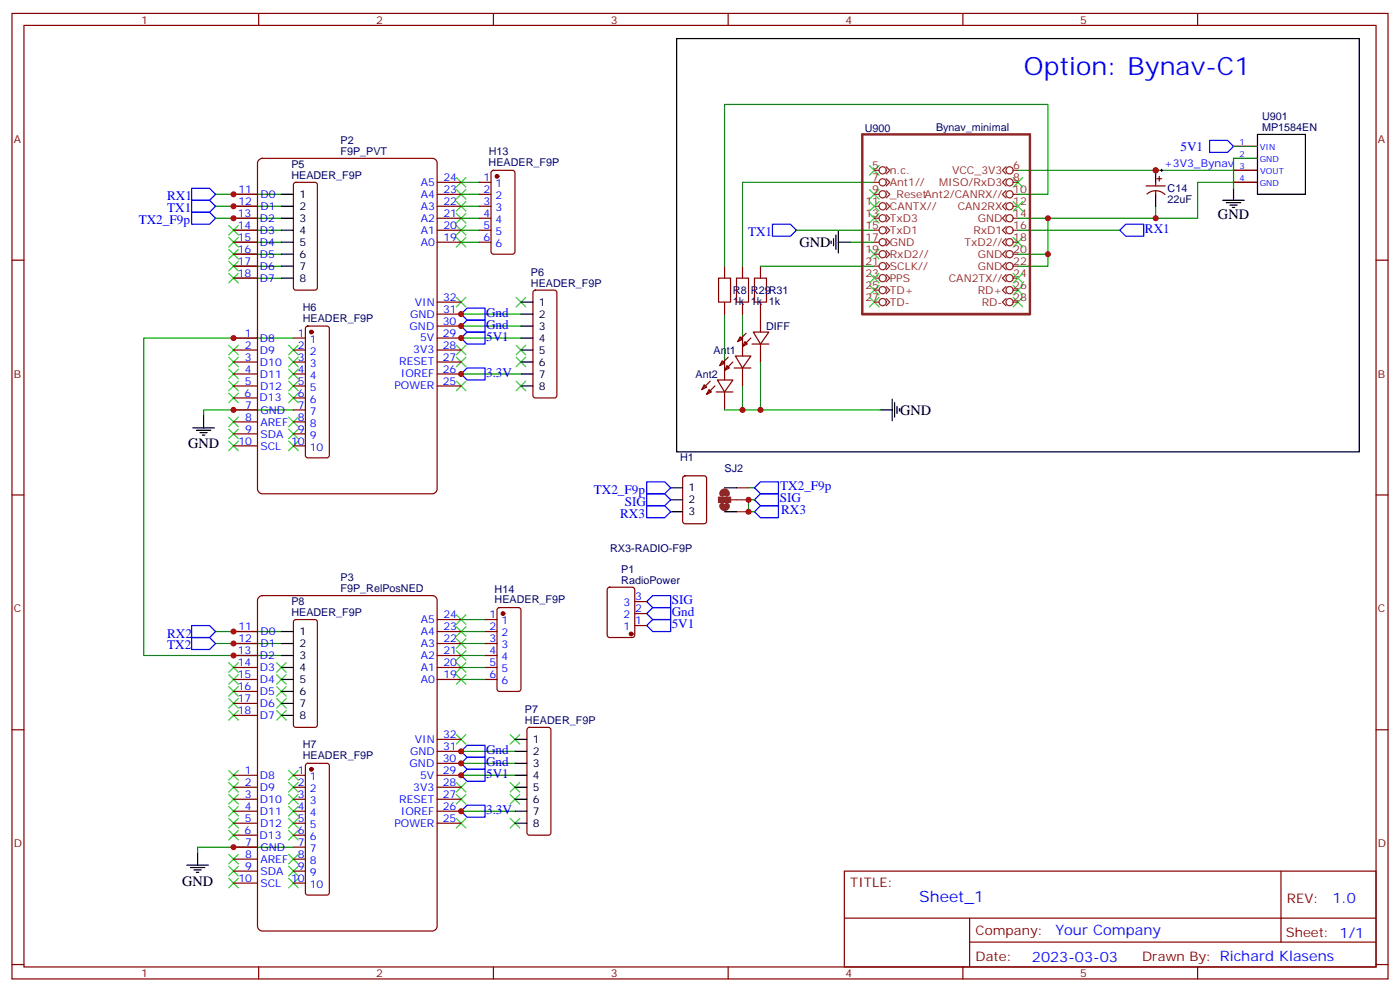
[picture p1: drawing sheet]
<svg xmlns="http://www.w3.org/2000/svg" width="412mm" height="292mm" viewBox="0 0 412 292" stroke-linecap="round" stroke-linejoin="round" font-family="sans-serif">
<g fill="none" stroke="#870000" stroke-width=".35">
<path d="M3.5 4h405.4v284.3h-405.4zM7.1 7.5h398.2v277.3h-398.2zM76.2 4v3.5M145.3 4v3.5M214.5 4v3.5M283.6 4v3.5M352.8 4v3.5M68.8 57.2h7M86.7 53.9l.4-.2h5.7l.5 .2 .2 .5v30.3l-.2 .5-.5 .2h-5.7l-.5-.2-.2-.5v-30.3zM128.8 53.7h7M128.8 57.2h7M141.1 53.7h3.5"/>
<path d="M141.1 57.2h3.5M144.9 50.4l.4-.2h5.7l.6 .4 .1 23.6-.5 .6-5.9 .1-.6-.5-.1-23.5zM337.6 54.8h5.7M337.9 57.1a3.8 3.8 0 0 1 5.2 .2M340.4 53.7v1.1M340.4 56.2v1M340.8 52.6h1.4M341.5 51.9v1.4M363.4 53.7h7M363.4 43.1h7M363.4 46.6h7M363.4 50.2h7"/>
<path d="M3.5 76.6h3.6M68.8 60.7h7M68.8 64.3h7M68.8 67.8h7M68.8 71.3h7M68.8 74.9h7M68.8 78.4h7M128.8 60.7h7M128.8 64.3h7M128.8 67.8h7M128.8 71.3h7M141.1 60.7h3.5"/>
<path d="M141.1 64.3h3.5M141.1 67.8h3.5M141.1 71.3h3.5M213.4 78.4v3.5M218.7 78.4v3.5M224 78.4v3.5M405.3 76.6h3.6M68.8 99.6h7M68.8 81.9h7M86.4 99.6h3.6M90.2 96.2l.5-.2h5.6l.5 .2 .2 .5v37.4l-.2 .5-.5 .2h-5.6l-.5-.2-.2-.5v-37.4zM128.8 99.6h7"/>
<path d="M128.8 96h7M128.8 92.5h7M128.8 89h7M157.2 85.6l.5-.2h5.6l.5 .2 .2 .5v30.4l-.2 .5-.5 .2h-5.6l-.5-.2-.2-.5v-30.4zM213.4 89v3.5M218 99.2l.7 .7-1.4 .7zM218.7 89v3.5M218.7 99.6v5.2M219.8 98.1l-2.5 2.5M221.2 99.6l-2.5 2.4M221.9 97.8h4.6l-2.5 3.5zM224 89v8.8"/>
<path d="M68.8 103.1h7M68.8 106.6h7M68.8 110.1h7M68.8 113.7h7M68.8 117.2h7M86.4 103.1h3.6M86.4 106.6h3.6M86.4 110.1h3.6M86.4 113.7h3.6M86.4 117.2h3.6M128.8 103.1h7M128.8 106.6h7"/>
<path d="M128.8 110.1h7M128.8 113.7h7M207.4 113.3l.7 .7-1.4 .7zM208.8 114.7l.7 .7-1.4 .7zM209.2 112.3l-2.5 2.4M210.6 113.7l-2.5 2.4M211 115.4h4.9M211.3 111.9h4.6l-2.5 3.5zM212.7 106.3l.7 .7-1.4 .7zM213.4 106.6v5.3M213.4 115.4v5.3M214.1 107.7l.7 .7-1.4 .7z"/>
<path d="M214.5 105.2l-2.5 2.5M215.9 106.6l-2.5 2.5M216.3 108.4h4.9M216.6 104.8h4.6l-2.5 3.6zM218.7 108.4v5.3M219.4 100.6l.7 .7-1.4 .7zM221.5 101.3h5M224 101.3v5.3M68.8 120.7h7M68.8 124.2h7M68.8 127.8h7M68.8 131.3h7"/>
<path d="M86.4 120.7h3.6M86.4 124.2h3.6M86.4 127.8h3.6M86.4 131.3h3.6M3.5 145.8h3.6M201.3 140.3l.5-.2h5.6l.7 .5v12.9l-.4 .7h-5.9l-.7-.4v-13zM405.3 145.8h3.6M146.6 179.1l.5-.2h5.7l.6 .5 .1 23.5-.5 .7h-5.9l-.6-.4-.1-23.6zM179.1 173.1l.5-.2h6.7l.6 .5 .1 13.6-.5 .7h-6.9l-.7-.4v-13.7zM187 177.2h3.5M68.8 186h7M68.8 189.5h7"/>
<path d="M68.8 193h7M68.8 196.6h7M86.7 182.7l.4-.2h5.7l.5 .2 .2 .5v30.3l-.2 .5-.5 .2h-5.7l-.5-.2-.2-.5v-30.3zM128.8 182.5h7M128.8 186h7M128.8 189.5h7M128.8 193h7M128.8 196.6h7M142.9 182.5h3.5M142.9 186h3.5M142.9 189.5h3.5M142.9 193h3.5"/>
<path d="M142.9 196.6h3.5M187 184.2h3.5M187 180.7h3.5M3.5 214.9h3.6M68.8 200.1h7M68.8 203.6h7M68.8 207.2h7M68.8 210.7h7M128.8 200.1h7M128.8 217.7h7M142.9 200.1h3.5M155.5 214.4l.4-.2h5.7l.5 .2 .2 .5v30.4l-.3 .5-.4 .2h-5.7l-.5-.3-.2-.4v-30.4z"/>
<path d="M405.3 214.9h3.6M68.8 228.3h7M68.8 231.8h7M68.8 235.4h7M68.8 238.9h7M86.4 228.3h3.6M86.4 231.8h3.6M86.4 235.4h3.6M86.4 238.9h3.6M90.2 225l.5-.2h5.6l.5 .2 .2 .5v37.4l-.2 .5-.5 .2h-5.6l-.5-.2-.2-.5v-37.4zM128.8 228.3h7M128.8 231.8h7"/>
<path d="M128.8 235.4h7M128.8 238.9h7M128.8 224.8h7M128.8 221.3h7M68.8 242.4h7M68.8 246h7M68.8 249.5h7M68.8 253h7M68.8 256.5h7M86.4 242.4h3.6M86.4 246h3.6M86.4 249.5h3.6"/>
<path d="M86.4 253h3.6M86.4 256.5h3.6M128.8 242.4h7M248.7 256.5h156.6v28.3h-156.6zM377.3 256.6v20.8M68.8 260.1h7M86.4 260.1h3.6M248.7 270.4h156.5M285.6 277.4h119.6M285.6 270.4v14.1M3.5 284.1h3.6M76.2 284.8v3.5"/>
<path d="M145.3 284.8v3.5M214.5 284.8v3.5M283.6 284.8v3.5M352.8 284.8v3.5M405.3 284.1h3.6"/>
</g>
<g fill="none" stroke="#008700" stroke-width=".35">
<path d="M63.5 57.2h19.4M135.8 57.2h5.3M135.8 53.7h5.3M257.5 53.7h-38.8v24.7M299.9 57.2h8.8v-26.4h-95.3v47.6M299.9 50.2h70.5M363.4 43.1h7M370.4 53.7h-17.6v10.6h-44.1M370.4 46.6h-7v8.9M63.5 64.3h19.4M63.5 60.7h19.4M68.8 71.3h14.1"/>
<path d="M68.8 67.8h14.1M68.8 78.4h14.1M68.8 74.9h14.1M135.8 71.3h5.3M135.8 67.8h5.3M135.8 64.3h5.3M135.8 60.7h5.3M224 78.4h33.5M234.6 67.8h22.9M250.5 71.3h7M299.9 64.3h8.8v14.1h-8.8M299.9 67.8h29.9"/>
<path d="M299.9 74.9h8.8M340.4 60.7v3.6M68.8 81.9h14.1M86.4 99.6h-44.1v93.4h40.6M135.8 99.6h17.7M135.8 96h17.7M135.8 92.5h17.7M213.4 92.5v14.1M218.7 92.5v7.1M135.8 110.1h17.7M218.7 113.7v7M224 106.6v14.1"/>
<path d="M86.4 120.7h-26.4v1.8M213.4 120.7h45.9M220.5 143.7h1.7M222.2 147.2h-1.7v3.5h1.7M63.5 189.5h19.4M63.5 186h19.4M135.8 196.6h7.1M135.8 193h7.1M135.8 189.5h7.1M135.8 186h7.1M135.8 182.5h7.1M135.8 200.1h7.1"/>
<path d="M135.8 238.9h15.9M135.8 228.3h15.9M135.8 224.8h15.9M135.8 221.3h15.9M86.4 249.5h-28.2v1.7"/>
</g>
<g fill="#870000" stroke="#870000" stroke-width=".35">
<circle cx="148.2" cy="180.7" r=".53"/>
<circle cx="146.4" cy="51.9" r=".53"/>
<circle cx="91.7" cy="226.6" r=".53"/>
<circle cx="91.7" cy="97.8" r=".53"/>
<circle cx="185.9" cy="186.7" r=".53"/>
</g>
<g fill="none" stroke="#3c3" stroke-width=".35">
<path d="M134.4 59.3l2.8 2.9M134.4 55.8l2.8 2.8M134.4 52.3l2.8 2.8M137.2 55.8l-2.8 2.8M137.2 52.3l-2.8 2.8M137.2 59.3l-2.8 2.9M256.1 55.8l2.8 2.8M256.1 48.8l2.8 2.8M256.1 59.3l2.8 2.9M258.9 59.3l-2.8 2.9M258.9 55.8l-2.8 2.8M258.9 48.8l-2.8 2.8"/>
<path d="M298.4 52.3l2.9 2.8M298.4 59.3l2.9 2.9M301.3 52.3l-2.9 2.8M301.3 59.3l-2.9 2.9M67.4 77l2.8 2.8M67.4 73.4l2.8 2.9M67.4 69.9l2.8 2.8M67.4 66.4l2.8 2.8M70.2 77l-2.8 2.8M70.2 73.4l-2.8 2.9M70.2 69.9l-2.8 2.8M70.2 66.4l-2.8 2.8"/>
<path d="M134.4 69.9l2.8 2.8M134.4 66.4l2.8 2.8M134.4 62.9l2.8 2.8M137.2 66.4l-2.8 2.8M137.2 62.9l-2.8 2.8M137.2 69.9l-2.8 2.8M256.1 73.4l2.8 2.9M256.1 62.9l2.8 2.8M258.9 62.9l-2.8 2.8M258.9 73.4l-2.8 2.9M298.4 69.9l2.9 2.8M301.3 69.9l-2.9 2.8"/>
<path d="M67.4 80.5l2.8 2.8M70.2 80.5l-2.8 2.8M134.4 87.6l2.8 2.8M137.2 87.6l-2.8 2.8M152 87.6l2.9 2.8M154.9 87.6l-2.9 2.8M256.1 84l2.8 2.9M256.1 87.6l2.8 2.8M256.1 80.5l2.8 2.8M258.9 87.6l-2.8 2.8M258.9 84l-2.8 2.9M258.9 80.5l-2.8 2.8"/>
<path d="M298.4 87.6l2.9 2.8M298.4 84l2.9 2.9M298.4 80.5l2.9 2.8M301.3 87.6l-2.9 2.8M301.3 84l-2.9 2.9M301.3 80.5l-2.9 2.8M67.4 115.8l2.8 2.8M67.4 112.3l2.8 2.8M67.4 108.7l2.8 2.8M67.4 105.2l2.8 2.8M67.4 101.7l2.8 2.8M70.2 115.8l-2.8 2.8"/>
<path d="M70.2 112.3l-2.8 2.8M70.2 108.7l-2.8 2.8M70.2 105.2l-2.8 2.8M70.2 101.7l-2.8 2.8M85 115.8l2.8 2.8M85 112.3l2.8 2.8M85 108.7l2.8 2.8M85 105.2l2.8 2.8M85 101.7l2.8 2.8M87.8 115.8l-2.8 2.8M87.8 112.3l-2.8 2.8M87.8 108.7l-2.8 2.8"/>
<path d="M87.8 105.2l-2.8 2.8M87.8 101.7l-2.8 2.8M134.4 101.7l2.8 2.8M134.4 105.2l2.8 2.8M134.4 112.3l2.8 2.8M137.2 105.2l-2.8 2.8M137.2 101.7l-2.8 2.8M137.2 112.3l-2.8 2.8M152 112.3l2.9 2.8M152 105.2l2.9 2.8M152 101.7l2.9 2.8M154.9 112.3l-2.9 2.8"/>
<path d="M154.9 105.2l-2.9 2.8M154.9 101.7l-2.9 2.8M67.4 129.9l2.8 2.8M67.4 126.4l2.8 2.8M67.4 122.8l2.8 2.9M70.2 129.9l-2.8 2.8M70.2 126.4l-2.8 2.8M70.2 122.8l-2.8 2.9M85 129.9l2.8 2.8M85 126.4l2.8 2.8M85 122.8l2.8 2.9M87.8 129.9l-2.8 2.8"/>
<path d="M87.8 126.4l-2.8 2.8M87.8 122.8l-2.8 2.9M67.4 198.7l2.8 2.8M67.4 195.2l2.8 2.8M70.2 198.7l-2.8 2.8M70.2 195.2l-2.8 2.8M81.5 198.7l2.8 2.8M81.5 195.2l2.8 2.8M84.3 198.7l-2.8 2.8M84.3 195.2l-2.8 2.8M134.4 198.7l2.8 2.8M134.4 195.2l2.8 2.8"/>
<path d="M134.4 191.6l2.8 2.9M134.4 188.1l2.8 2.8M134.4 184.6l2.8 2.8M134.4 181l2.8 2.9M137.2 195.2l-2.8 2.8M137.2 188.1l-2.8 2.8M137.2 184.6l-2.8 2.8M137.2 181l-2.8 2.9M137.2 198.7l-2.8 2.8M137.2 191.6l-2.8 2.9M67.4 209.3l2.8 2.8M67.4 205.7l2.8 2.9"/>
<path d="M67.4 202.2l2.8 2.8M70.2 209.3l-2.8 2.8M70.2 205.7l-2.8 2.9M70.2 202.2l-2.8 2.8M81.5 209.3l2.8 2.8M81.5 205.7l2.8 2.9M81.5 202.2l2.8 2.8M84.3 209.3l-2.8 2.8M84.3 205.7l-2.8 2.9M84.3 202.2l-2.8 2.8M134.4 216.3l2.8 2.8M137.2 216.3l-2.8 2.8"/>
<path d="M150.3 216.3l2.8 2.8M153.1 216.3l-2.8 2.8M67.4 237.5l2.8 2.8M67.4 234l2.8 2.8M67.4 226.9l2.8 2.8M67.4 230.4l2.8 2.9M70.2 237.5l-2.8 2.8M70.2 234l-2.8 2.8M70.2 230.4l-2.8 2.9M70.2 226.9l-2.8 2.8M85 237.5l2.8 2.8M85 234l2.8 2.8"/>
<path d="M85 230.4l2.8 2.9M85 226.9l2.8 2.8M87.8 237.5l-2.8 2.8M87.8 234l-2.8 2.8M87.8 230.4l-2.8 2.9M87.8 226.9l-2.8 2.8M134.4 230.4l2.8 2.9M134.4 234l2.8 2.8M137.2 230.4l-2.8 2.9M137.2 234l-2.8 2.8M150.3 234l2.8 2.8M150.3 230.4l2.8 2.9"/>
<path d="M153.1 234l-2.8 2.8M153.1 230.4l-2.8 2.9M67.4 258.7l2.8 2.8M67.4 255.1l2.8 2.9M67.4 251.6l2.8 2.8M67.4 244.5l2.8 2.9M67.4 241l2.8 2.8M70.2 258.7l-2.8 2.8M70.2 251.6l-2.8 2.8M70.2 244.5l-2.8 2.9M70.2 255.1l-2.8 2.9M70.2 241l-2.8 2.8"/>
<path d="M85 258.7l2.8 2.8M85 255.1l2.8 2.9M85 251.6l2.8 2.8M85 244.5l2.8 2.9M85 241l2.8 2.8M87.8 258.7l-2.8 2.8M87.8 255.1l-2.8 2.9M87.8 251.6l-2.8 2.8M87.8 244.5l-2.8 2.9M87.8 241l-2.8 2.8M134.4 241l2.8 2.8M137.2 241l-2.8 2.8"/>
<path d="M150.3 241l2.8 2.8M153.1 241l-2.8 2.8"/>
</g>
<g fill="none" stroke="#000" stroke-width=".35">
<path d="M199.3 11.4h201.1v121.7h-201.1zM370.4 39.6h14.1v17.6h-14.1zM82.9 57.2h3.5M340.4 50.2v3.5M340.4 57.2v3.5M360.2 59h6.3M361.2 59.7h4.3M363.4 55.5v3.5M82.9 71.3h3.5M82.9 60.7h3.5M82.9 64.3h3.5M82.9 67.8h3.5"/>
<path d="M82.9 74.9h3.5M82.9 78.4h3.5M244.8 71v.7M245.5 70.3v2.1M246.2 69.2v4.2M246.9 71.3h3.6M246.9 68.2v6.3M362.3 60.4h2.1M363 61.1h.7M82.9 81.9h3.5M153.5 89h3.5M153.5 92.5h3.5"/>
<path d="M153.5 96h3.5M153.5 99.6h3.5M153.5 103.1h3.5M153.5 106.6h3.5M153.5 110.1h3.5M153.5 113.7h3.5M262.8 117.5v6.4M263.5 118.6v4.2M264.2 119.7v2.1M56.8 126h6.3M57.9 126.7h4.2M58.9 127.4h2.1"/>
<path d="M59.6 128.1h.7M60 122.5v3.5M259.3 120.7h3.5M264.9 120.4v.7M197.6 150.7h3.5M197.6 143.7h3.5M197.6 147.2h3.5M213.4 150.7h3.6M213.4 143.7h3.6M82.9 186h3.5M82.9 189.5h3.5M82.9 193h3.5"/>
<path d="M82.9 196.6h3.5M82.9 200.1h3.5M82.9 203.6h3.5M82.9 207.2h3.5M82.9 210.7h3.5M151.7 217.7h3.5M151.7 221.3h3.5M151.7 224.8h3.5M151.7 228.3h3.5M151.7 231.8h3.5M151.7 235.4h3.5M151.7 238.9h3.5"/>
<path d="M55 254.8h6.4M56.1 255.5h4.2M57.1 256.2h2.2M57.9 256.9h.7M58.2 251.2v3.6M151.7 242.4h3.5"/>
</g>
<g fill="none" stroke="#00f" stroke-width=".35">
<path d="M56.4 59h5.3l1.8 1.7-1.8 1.8h-5.3zM56.4 55.5h5.3l1.8 1.7-1.8 1.8h-5.3zM356.3 41.3h5.3l1.8 1.8-1.8 1.8h-5.3zM56.4 62.5h5.3l1.8 1.8-1.8 1.7h-5.3zM227.5 66h5.3l1.8 1.8-1.8 1.8h-5.3zM329.8 67.8l1.8-1.8h5.3v3.6h-5.3zM135.8 92.5l1.8-1.8h5.3v3.6h-5.3zM135.8 96l1.8-1.7h5.3v3.5h-5.3zM135.8 99.6l1.8-1.8h5.3v3.5h-5.3zM135.8 110.1l1.8-1.7h5.3v3.5h-5.3zM190.5 141.9h5.3l1.8 1.8-1.8 1.7h-5.3zM190.5 145.4h5.3l1.8 1.8-1.8 1.7h-5.3z"/>
<path d="M190.5 148.9h5.3l1.8 1.8-1.8 1.8h-5.3zM222.2 150.7l1.8-1.8h5.3v3.6h-5.3zM222.2 147.2l1.8-1.8h5.3v3.5h-5.3zM222.2 143.7l1.8-1.8h5.3v3.5h-5.3zM190.5 177.2l1.8-1.8h5.3v3.5h-5.3zM56.4 187.7h5.3l1.8 1.8-1.8 1.8h-5.3zM56.4 184.2h5.3l1.8 1.8-1.8 1.7h-5.3zM190.5 184.2l1.8-1.7h5.3v3.5h-5.3zM190.5 180.7l1.8-1.8h5.3v3.6h-5.3zM135.8 221.3l1.8-1.8h5.3v3.5h-5.3zM135.8 224.8l1.8-1.8h5.3v3.6h-5.3zM135.8 228.3l1.8-1.7h5.3v3.5h-5.3z"/>
<path d="M135.8 238.9l1.8-1.8h5.3v3.6h-5.3z"/>
</g>
<path d="M76.2 47.2l1.1-.6h50.1a1.41 1.41 0 0 1 1.4 1.4v96a1.51 1.51 0 0 1-1.4 1.4h-50.1a1.51 1.51 0 0 1-1.5-1.4v-96zM76.2 176l1.1-.6h50.1a1.41 1.41 0 0 1 1.4 1.4v96a1.51 1.51 0 0 1-1.4 1.4h-50.1a1.51 1.51 0 0 1-1.5-1.4v-96z" fill="none" stroke="#800000" stroke-width=".35"/>
<path d="M211.7 81.9h3.5v7.1h-3.5zM217 81.9h3.5v7.1h-3.5zM222.2 81.9h3.6v7.1h-3.6z" fill="none" stroke="#a10000" stroke-width=".35"/>
<path d="M341.8 50.2h.7M342.2 49.8v.7" fill="none" stroke="#000" stroke-width=".29"/>
<path d="M254 39.6h49.4v52.9h-49.4z" fill="none" stroke="#8c2424" stroke-width=".71"/>
<g fill="none" stroke="#8c2424" stroke-width=".35">
<path d="M257.5 50.2h1.4M257.5 53.7h1.4M257.5 57.2h1.4M261.1 49.1l1 1.1-1 1M261.1 52.6l1 1.1-1 1.1M261.1 56.2l1 1-1 1.1M261.1 59.7l1 1-1 1.1M296.3 49.1l-1 1.1 1 1M296.3 52.6l-1 1.1 1 1.1M296.3 56.2l-1 1 1 1.1M296.3 59.7l-1 1 1 1.1M298.4 50.2h1.5"/>
<path d="M298.4 53.7h1.5M298.4 57.2h1.5M257.5 60.7h1.4M257.5 64.3h1.4M257.5 67.8h1.4M257.5 71.3h1.4M257.5 74.9h1.4M257.5 78.4h1.4M261.1 63.2l1 1.1-1 1M261.1 66.7l1 1.1-1 1.1M261.1 70.3l1 1-1 1.1M261.1 73.8l1 1.1-1 1"/>
<path d="M261.1 77.3l1 1.1-1 1M296.3 63.2l-1 1.1 1 1M296.3 66.7l-1 1.1 1 1.1M296.3 70.3l-1 1 1 1.1M296.3 73.8l-1 1.1 1 1M296.3 77.3l-1 1.1 1 1M298.4 60.7h1.5M298.4 64.3h1.5M298.4 67.8h1.5M298.4 71.3h1.5M298.4 74.9h1.5M298.4 78.4h1.5"/>
<path d="M257.5 81.9h1.4M257.5 89h1.4M257.5 85.4h1.4M261.1 80.9l1 1-1 1.1M261.1 87.9l1 1.1-1 1M261.1 84.4l1 1-1 1.1M296.3 80.9l-1 1 1 1.1M296.3 87.9l-1 1.1 1 1M296.3 84.4l-1 1 1 1.1M298.4 81.9h1.5M298.4 89h1.5M298.4 85.4h1.5"/>
<path d="M211.7 146.5h3.5v1.4h-3.5zM215.2 147.2h5.3M217 143.7h3.5M217 150.7h3.5"/>
<circle cx="260" cy="50.2" r="1.06"/>
<circle cx="260" cy="57.2" r="1.06"/>
<circle cx="260" cy="53.7" r="1.06"/>
<circle cx="297.4" cy="53.7" r="1.06"/>
<circle cx="297.4" cy="57.2" r="1.06"/>
<circle cx="297.4" cy="50.2" r="1.06"/>
<circle cx="260" cy="64.3" r="1.06"/>
<circle cx="260" cy="60.7" r="1.06"/>
<circle cx="260" cy="67.8" r="1.06"/>
<circle cx="260" cy="71.3" r="1.06"/>
<circle cx="260" cy="74.9" r="1.06"/>
<circle cx="260" cy="78.4" r="1.06"/>
<circle cx="297.4" cy="60.7" r="1.06"/>
<circle cx="297.4" cy="64.3" r="1.06"/>
<circle cx="297.4" cy="71.3" r="1.06"/>
<circle cx="297.4" cy="74.9" r="1.06"/>
<circle cx="297.4" cy="67.8" r="1.06"/>
<circle cx="297.4" cy="78.4" r="1.06"/>
<circle cx="260" cy="81.9" r="1.06"/>
<circle cx="260" cy="89" r="1.06"/>
<circle cx="260" cy="85.4" r="1.06"/>
<circle cx="297.4" cy="89" r="1.06"/>
<circle cx="297.4" cy="85.4" r="1.06"/>
<circle cx="297.4" cy="81.9" r="1.06"/>
</g>
<path d="M212.7 145.4a.71 .71 0 0 1 .7-.7 .71 .71 0 0 1 .7 .7M212.7 148.9a.71 .71 0 0 0 .7 .7 .71 .71 0 0 0 .7-.7" fill="none" stroke="#8c2424" stroke-width="1.8"/>
<path d="M211.7 146.5h3.5v1.4h-3.5z" fill="#8c2424" stroke="#8c2424" stroke-width=".35"/>
<g fill="#c00">
<circle cx="135.8" cy="110.1" r=".88"/>
<circle cx="135.8" cy="99.6" r=".88"/>
<circle cx="135.8" cy="96" r=".88"/>
<circle cx="135.8" cy="92.5" r=".88"/>
<circle cx="68.8" cy="120.7" r=".88"/>
<circle cx="68.8" cy="57.2" r=".88"/>
<circle cx="68.8" cy="60.7" r=".88"/>
<circle cx="68.8" cy="64.3" r=".88"/>
<circle cx="68.8" cy="99.6" r=".88"/>
<circle cx="135.8" cy="221.3" r=".88"/>
<circle cx="135.8" cy="224.8" r=".88"/>
<circle cx="135.8" cy="228.3" r=".88"/>
<circle cx="135.8" cy="238.9" r=".88"/>
<circle cx="308.7" cy="64.3" r=".88"/>
<circle cx="340.4" cy="64.3" r=".88"/>
<circle cx="224" cy="120.7" r=".88"/>
<circle cx="218.7" cy="120.7" r=".88"/>
<circle cx="308.7" cy="74.9" r=".88"/>
<circle cx="340.4" cy="50.2" r=".88"/>
<circle cx="68.8" cy="249.5" r=".88"/>
<circle cx="68.8" cy="186" r=".88"/>
<circle cx="68.8" cy="189.5" r=".88"/>
<circle cx="68.8" cy="193" r=".88"/>
<circle cx="220.5" cy="150.7" r=".88"/>
<circle cx="220.5" cy="147.2" r=".88"/>
</g>
<text font-size="7.4" fill="#00f" x="301.6" y="21.9">Option: Bynav-C1</text>
<text font-size="4.6" fill="#00f" x="270.8" y="265.6">Sheet_1</text>
<g font-size="4.2">
<text x="358.8" y="64.6">GND</text>
<text x="235.5" y="72.7">GND</text>
<text x="265.1" y="122.1">GND</text>
<text x="55.4" y="132">GND</text>
<text x="53.6" y="260.8">GND</text>
</g>
<g font-size="4.2" fill="#00f">
<text x="392.5" y="265.8">1.0</text>
<text x="310.9" y="275.4">Your Company</text>
<text x="304" y="283.2">2023-03-03</text>
</g>
<g font-size="3.9" fill="#00f">
<text x="347.8" y="44.3">5V1</text>
<text x="49.2" y="59">RX1</text>
<text x="49.2" y="62.5">TX1</text>
<text x="40.9" y="66">TX2_F9p</text>
<text x="220.3" y="69.6">TX1</text>
<text x="337.3" y="68.6">RX1</text>
<text x="143.2" y="93.3">Gnd</text>
<text x="143.2" y="96.8">Gnd</text>
<text x="143.2" y="100.3">5V1</text>
<text x="143.2" y="110.9">3.3V</text>
<text x="174.9" y="145.4">TX2_F9p</text>
<text x="184.1" y="148.9">SIG</text>
<text x="229.7" y="147.9">SIG</text>
<text x="229.8" y="144.4">TX2_F9p</text>
<text x="182.7" y="152.5">RX3</text>
<text x="230.1" y="151.5">RX3</text>
<text x="197.9" y="177.9">SIG</text>
<text x="197.9" y="185">5V1</text>
<text x="197.9" y="181.5">Gnd</text>
<text x="49.2" y="191.3">TX2</text>
<text x="49.2" y="187.7">RX2</text>
<text x="143.2" y="222">Gnd</text>
<text x="143.2" y="225.6">Gnd</text>
<text x="143.2" y="229.1">5V1</text>
<text x="143.2" y="239.7">3.3V</text>
</g>
<g font-size="3.9" fill="#800">
<text x="250.5" y="261.1">TITLE:</text>
<text x="379.1" y="265.8">REV:</text>
<text x="287.4" y="275.3">Company:</text>
<text x="378.7" y="275.9">Sheet: 1/1</text>
<text x="287.4" y="283">Date:</text>
<text x="336.4" y="283.1">Drawn By: Richard Klasens</text>
</g>
<g font-size="3.2" fill="#800">
<text x="41.6" y="6.9">1</text>
<text x="110.8" y="6.9">2</text>
<text x="179.9" y="6.9">3</text>
<text x="249.1" y="6.9">4</text>
<text x="318.2" y="6.9">5</text>
<text x="4.1" y="42.1">A</text>
<text x="405.9" y="42.1">A</text>
<text x="4.1" y="111.2">B</text>
<text x="405.9" y="111.2">B</text>
<text x="4.1" y="180.3">C</text>
<text x="405.9" y="180.3">C</text>
<text x="4.1" y="249.5">D</text>
<text x="405.9" y="249.5">D</text>
<text x="41.6" y="287.8">1</text>
<text x="110.8" y="287.8">2</text>
<text x="179.9" y="287.8">3</text>
<text x="249.1" y="287.8">4</text>
<text x="318.2" y="287.8">5</text>
</g>
<g font-size="3.2" fill="#000080">
<text x="371.8" y="35.3">U901</text>
<text x="254.8" y="39">U900</text>
<text x="275.7" y="38.5">Bynav_minimal</text>
<text x="371.8" y="38.5">MP1584EN</text>
<text x="100.3" y="45.6">F9P_PVT</text>
<text x="100.3" y="42.4">P2</text>
<text x="143.9" y="45.8">H13</text>
<text x="85.8" y="52.6">HEADER_F9P</text>
<text x="85.8" y="49.5">P5</text>
<text x="143.9" y="48.9">HEADER_F9P</text>
<text x="344" y="59.7">22uF</text>
<text x="344" y="56.6">C14</text>
<text x="156.4" y="81.2">P6</text>
<text x="156.4" y="84.4">HEADER_F9P</text>
<text x="215.9" y="89.8">1k</text>
<text x="215.9" y="86.6">R8</text>
<text x="221.2" y="89.8">1k</text>
<text x="221.2" y="86.6">R29R31</text>
<text x="226.5" y="89.8">1k</text>
<text x="89.2" y="94.8">HEADER_F9P</text>
<text x="89.2" y="91.6">H6</text>
<text x="225.7" y="97.2">DIFF</text>
<text x="210.2" y="104.2">Ant1</text>
<text x="204.9" y="111.3">Ant2</text>
<text x="200.3" y="135.9">H1</text>
<text x="213.4" y="139">SJ2</text>
<text x="179.7" y="162.4">RX3-RADIO-F9P</text>
<text x="100.3" y="171.2">P3</text>
<text x="183" y="171.9">RadioPower</text>
<text x="183" y="168.6">P1</text>
<text x="85.8" y="178.2">P8</text>
<text x="100.3" y="174.3">F9P_RelPosNED</text>
<text x="145.7" y="177.7">HEADER_F9P</text>
<text x="145.7" y="174.5">H14</text>
<text x="85.8" y="181.4">HEADER_F9P</text>
<text x="154.6" y="210">P7</text>
<text x="154.6" y="213.1">HEADER_F9P</text>
<text x="89.2" y="220.4">H7</text>
<text x="89.2" y="223.6">HEADER_F9P</text>
</g>
<g font-size="3.2" fill="#00f">
<text x="130.6" y="53.3">24</text>
<text x="142.4" y="53.3">1</text>
<text x="342.9" y="49.3">+3V3_Bynav</text>
<text x="70.2" y="56.9">11</text>
<text x="76.7" y="58.3">D0</text>
<text x="124" y="58.2">A4</text>
<text x="124" y="54.7">A5</text>
<text x="130.6" y="56.8">23</text>
<text x="142.4" y="56.9">2</text>
<text x="145.9" y="55.1">1</text>
<text x="145.9" y="58.6">2</text>
<text x="70.1" y="63.9">13</text>
<text x="70.2" y="60.4">12</text>
<text x="76.6" y="65.3">D2</text>
<text x="76.7" y="61.8">D1</text>
<text x="124" y="65.3">A2</text>
<text x="124" y="61.7">A3</text>
<text x="130.6" y="63.9">21</text>
<text x="130.6" y="60.3">22</text>
<text x="142.4" y="60.4">3</text>
<text x="142.4" y="63.9">4</text>
<text x="145.9" y="62.2">3</text>
<text x="145.9" y="65.7">4</text>
<text x="70.1" y="67.5">14</text>
<text x="70.1" y="71">15</text>
<text x="76.6" y="68.9">D3</text>
<text x="124" y="68.8">A1</text>
<text x="130.6" y="70.9">19</text>
<text x="130.6" y="67.4">20</text>
<text x="142.4" y="67.5">5</text>
<text x="142.4" y="71">6</text>
<text x="145.9" y="69.2">5</text>
<text x="70.1" y="74.5">16</text>
<text x="76.6" y="72.4">D4</text>
<text x="76.6" y="75.9">D5</text>
<text x="124" y="72.3">A0</text>
<text x="145.9" y="72.7">6</text>
<text x="70.1" y="78">17</text>
<text x="70.1" y="81.6">18</text>
<text x="76.6" y="79.4">D6</text>
<text x="76.6" y="83">D7</text>
<text x="130.5" y="88.6">32</text>
<text x="120.8" y="93.6">GND</text>
<text x="122.2" y="90">VIN</text>
<text x="130.4" y="95.6">30</text>
<text x="130.5" y="92.1">31</text>
<text x="72.1" y="99.2">1</text>
<text x="76.6" y="100.6">D8</text>
<text x="87.8" y="99.2">1</text>
<text x="91.3" y="101">1</text>
<text x="120.7" y="97">GND</text>
<text x="123.8" y="100.6">5V</text>
<text x="130.4" y="99.2">29</text>
<text x="72.1" y="102.7">2</text>
<text x="72.1" y="106.3">3</text>
<text x="76.6" y="104.1">D9</text>
<text x="76.6" y="107.7">D10</text>
<text x="87.8" y="102.7">2</text>
<text x="87.8" y="106.3">3</text>
<text x="91.3" y="104.5">2</text>
<text x="117.6" y="107.6">RESET</text>
<text x="121.7" y="104.1">3V3</text>
<text x="130.4" y="106.2">27</text>
<text x="130.4" y="102.7">28</text>
<text x="72.1" y="109.8">4</text>
<text x="72.1" y="113.4">5</text>
<text x="76.6" y="111.2">D11</text>
<text x="87.8" y="109.8">4</text>
<text x="87.8" y="113.3">5</text>
<text x="91.3" y="108">3</text>
<text x="91.3" y="111.5">4</text>
<text x="118.1" y="111.1">IOREF</text>
<text x="130.4" y="113.3">25</text>
<text x="130.4" y="109.7">26</text>
<text x="72" y="116.8">6</text>
<text x="76.5" y="118.2">D13</text>
<text x="76.6" y="114.8">D12</text>
<text x="87.8" y="116.8">6</text>
<text x="91.3" y="115.1">5</text>
<text x="91.3" y="118.6">6</text>
<text x="116.2" y="114.7">POWER</text>
<text x="72.2" y="120.4">7</text>
<text x="72.2" y="123.9">8</text>
<text x="76.7" y="121.8">GND</text>
<text x="76.7" y="125.3">AREF</text>
<text x="87.8" y="120.4">7</text>
<text x="87.8" y="123.9">8</text>
<text x="91.3" y="122.1">7</text>
<text x="91.3" y="125.7">8</text>
<text x="70.2" y="131">10</text>
<text x="72.2" y="127.4">9</text>
<text x="76.7" y="128.9">SDA</text>
<text x="85.7" y="131">10</text>
<text x="87.8" y="127.4">9</text>
<text x="91.3" y="129.2">9</text>
<text x="76.7" y="132.4">SCL</text>
<text x="91.3" y="132.7">10</text>
<text x="183.6" y="178.6">3</text>
<text x="187.1" y="176.8">3</text>
<text x="70.2" y="185.7">11</text>
<text x="124" y="183.4">A5</text>
<text x="130.6" y="185.6">23</text>
<text x="130.6" y="182">24</text>
<text x="144.2" y="182.1">1</text>
<text x="144.2" y="185.6">2</text>
<text x="147.7" y="183.9">1</text>
<text x="183.6" y="185.6">1</text>
<text x="183.6" y="182.1">2</text>
<text x="187.1" y="183.9">1</text>
<text x="187.1" y="180.3">2</text>
<text x="70.2" y="189.2">12</text>
<text x="76.7" y="187.1">D0</text>
<text x="76.7" y="190.6">D1</text>
<text x="124" y="190.5">A3</text>
<text x="124" y="187">A4</text>
<text x="130.6" y="189.1">22</text>
<text x="144.2" y="189.2">3</text>
<text x="147.7" y="187.4">2</text>
<text x="147.7" y="190.9">3</text>
<text x="70.1" y="192.7">13</text>
<text x="70.1" y="196.2">14</text>
<text x="76.6" y="194.1">D2</text>
<text x="76.6" y="197.6">D3</text>
<text x="124" y="197.6">A1</text>
<text x="124" y="194">A2</text>
<text x="130.6" y="196.1">20</text>
<text x="130.6" y="192.6">21</text>
<text x="144.2" y="192.7">4</text>
<text x="144.2" y="196.2">5</text>
<text x="147.7" y="194.5">4</text>
<text x="147.7" y="198">5</text>
<text x="70.1" y="199.7">15</text>
<text x="70.1" y="203.3">16</text>
<text x="76.6" y="201.2">D4</text>
<text x="124" y="201.1">A0</text>
<text x="130.6" y="199.7">19</text>
<text x="144.2" y="199.7">6</text>
<text x="147.7" y="201.5">6</text>
<text x="70.1" y="206.8">17</text>
<text x="76.6" y="204.7">D5</text>
<text x="76.6" y="208.2">D6</text>
<text x="70.1" y="210.3">18</text>
<text x="76.6" y="211.7">D7</text>
<text x="122.2" y="218.8">VIN</text>
<text x="130.5" y="220.9">31</text>
<text x="130.5" y="217.4">32</text>
<text x="72.1" y="228">1</text>
<text x="87.8" y="228">1</text>
<text x="120.7" y="225.8">GND</text>
<text x="120.8" y="222.3">GND</text>
<text x="130.4" y="227.9">29</text>
<text x="130.4" y="224.4">30</text>
<text x="72.1" y="231.5">2</text>
<text x="76.6" y="229.4">D8</text>
<text x="76.6" y="232.9">D9</text>
<text x="87.8" y="231.5">2</text>
<text x="91.3" y="229.7">1</text>
<text x="91.3" y="233.3">2</text>
<text x="121.7" y="232.9">3V3</text>
<text x="123.8" y="229.3">5V</text>
<text x="130.4" y="231.4">28</text>
<text x="72.1" y="235">3</text>
<text x="72.1" y="238.6">4</text>
<text x="76.6" y="236.4">D10</text>
<text x="76.6" y="240">D11</text>
<text x="87.8" y="235">3</text>
<text x="87.8" y="238.5">4</text>
<text x="91.3" y="236.8">3</text>
<text x="117.6" y="236.4">RESET</text>
<text x="118.1" y="239.9">IOREF</text>
<text x="130.4" y="238.5">26</text>
<text x="130.4" y="235">27</text>
<text x="72" y="245.6">6</text>
<text x="72.1" y="242.1">5</text>
<text x="76.6" y="243.5">D12</text>
<text x="87.8" y="242.1">5</text>
<text x="87.8" y="245.6">6</text>
<text x="91.3" y="240.3">4</text>
<text x="91.3" y="243.8">5</text>
<text x="116.2" y="243.4">POWER</text>
<text x="130.4" y="242">25</text>
<text x="72.2" y="249.2">7</text>
<text x="76.5" y="247">D13</text>
<text x="76.7" y="250.6">GND</text>
<text x="87.8" y="249.1">7</text>
<text x="91.3" y="247.4">6</text>
<text x="91.3" y="250.9">7</text>
<text x="72.2" y="252.7">8</text>
<text x="72.2" y="256.2">9</text>
<text x="76.7" y="254.1">AREF</text>
<text x="76.7" y="257.6">SDA</text>
<text x="87.8" y="252.7">8</text>
<text x="87.8" y="256.2">9</text>
<text x="91.3" y="254.4">8</text>
<text x="91.3" y="258">9</text>
<text x="70.2" y="259.7">10</text>
<text x="76.7" y="261.2">SCL</text>
<text x="85.7" y="259.7">10</text>
<text x="91.3" y="261.5">10</text>
</g>
<g font-size="3.2" fill="#8d2323">
<text x="256.9" y="49.8">5</text>
<text x="256.9" y="53.3">7</text>
<text x="262.1" y="51.2">n.c.</text>
<text x="280.5" y="51.2">VCC_3V3</text>
<text x="298.4" y="49.8">6</text>
<text x="298.4" y="53.3">8</text>
<text x="256.9" y="56.9">9</text>
<text x="262.1" y="54.8">Ant1//</text>
<text x="262.1" y="58.3">_ResetAnt2/CANRX//</text>
<text x="276.6" y="54.8">MISO/RxD3</text>
<text x="298.4" y="56.9">10</text>
<text x="254.9" y="60.4">11</text>
<text x="254.9" y="63.9">13</text>
<text x="262.1" y="61.8">CANTX//</text>
<text x="262.1" y="65.3">TxD3</text>
<text x="282.1" y="61.8">CAN2RX</text>
<text x="288" y="65.3">GND</text>
<text x="298.4" y="60.4">12</text>
<text x="298.4" y="63.9">14</text>
<text x="254.9" y="67.5">15</text>
<text x="254.9" y="71">17</text>
<text x="262.1" y="68.9">TxD1</text>
<text x="286.7" y="68.9">RxD1</text>
<text x="298.4" y="67.5">16</text>
<text x="298.4" y="71">18</text>
<text x="254.9" y="74.5">19</text>
<text x="262.1" y="72.4">GND</text>
<text x="262.1" y="75.9">RxD2//</text>
<text x="284.1" y="72.4">TxD2//</text>
<text x="288" y="75.9">GND</text>
<text x="298.4" y="74.5">20</text>
<text x="254.9" y="78">21</text>
<text x="254.9" y="81.6">23</text>
<text x="262.1" y="79.4">SCLK//</text>
<text x="262.1" y="83">PPS</text>
<text x="279.5" y="83">CAN2TX//</text>
<text x="288" y="79.4">GND</text>
<text x="298.4" y="78">22</text>
<text x="298.4" y="81.6">24</text>
<text x="254.9" y="88.6">27</text>
<text x="254.9" y="85.1">25</text>
<text x="262.1" y="86.5">TD+</text>
<text x="288" y="86.5">RD+</text>
<text x="298.4" y="88.6">28</text>
<text x="298.4" y="85.1">26</text>
<text x="262.1" y="90">TD-</text>
<text x="289.2" y="90">RD-</text>
</g>
<g font-size="3.2">
<text x="88.2" y="58.3">1</text>
<text x="88.2" y="61.8">2</text>
<text x="88.2" y="65.3">3</text>
<text x="88.2" y="68.9">4</text>
<text x="88.2" y="72.4">5</text>
<text x="88.2" y="75.9">6</text>
<text x="88.2" y="79.4">7</text>
<text x="88.2" y="83">8</text>
<text x="158.7" y="90">1</text>
<text x="158.7" y="93.6">2</text>
<text x="158.7" y="97.1">3</text>
<text x="158.7" y="100.6">4</text>
<text x="158.7" y="104.1">5</text>
<text x="158.7" y="107.7">6</text>
<text x="158.7" y="111.2">7</text>
<text x="158.7" y="114.7">8</text>
<text x="202.8" y="144.7">1</text>
<text x="202.8" y="148.2">2</text>
<text x="202.8" y="151.8">3</text>
<text x="88.2" y="187">1</text>
<text x="88.2" y="190.6">2</text>
<text x="88.2" y="194.1">3</text>
<text x="88.2" y="197.6">4</text>
<text x="88.2" y="201.2">5</text>
<text x="88.2" y="204.7">6</text>
<text x="88.2" y="208.2">7</text>
<text x="88.2" y="211.7">8</text>
<text x="157" y="218.8">1</text>
<text x="157" y="222.3">2</text>
<text x="157" y="225.8">3</text>
<text x="157" y="229.4">4</text>
<text x="157" y="232.9">5</text>
<text x="157" y="236.4">6</text>
<text x="157" y="240">7</text>
<text x="157" y="243.5">8</text>
</g>
<g font-size="2.5" fill="#00f">
<text x="365.1" y="42.8">1</text>
<text x="365.1" y="46.3">2</text>
<text x="371.1" y="47.7">GND</text>
<text x="371.1" y="44.2">VIN</text>
<text x="365.1" y="49.8">3</text>
<text x="365.1" y="53.3">4</text>
<text x="371.2" y="51.2">VOUT</text>
<text x="371.1" y="54.8">GND</text>
</g>
</svg>
